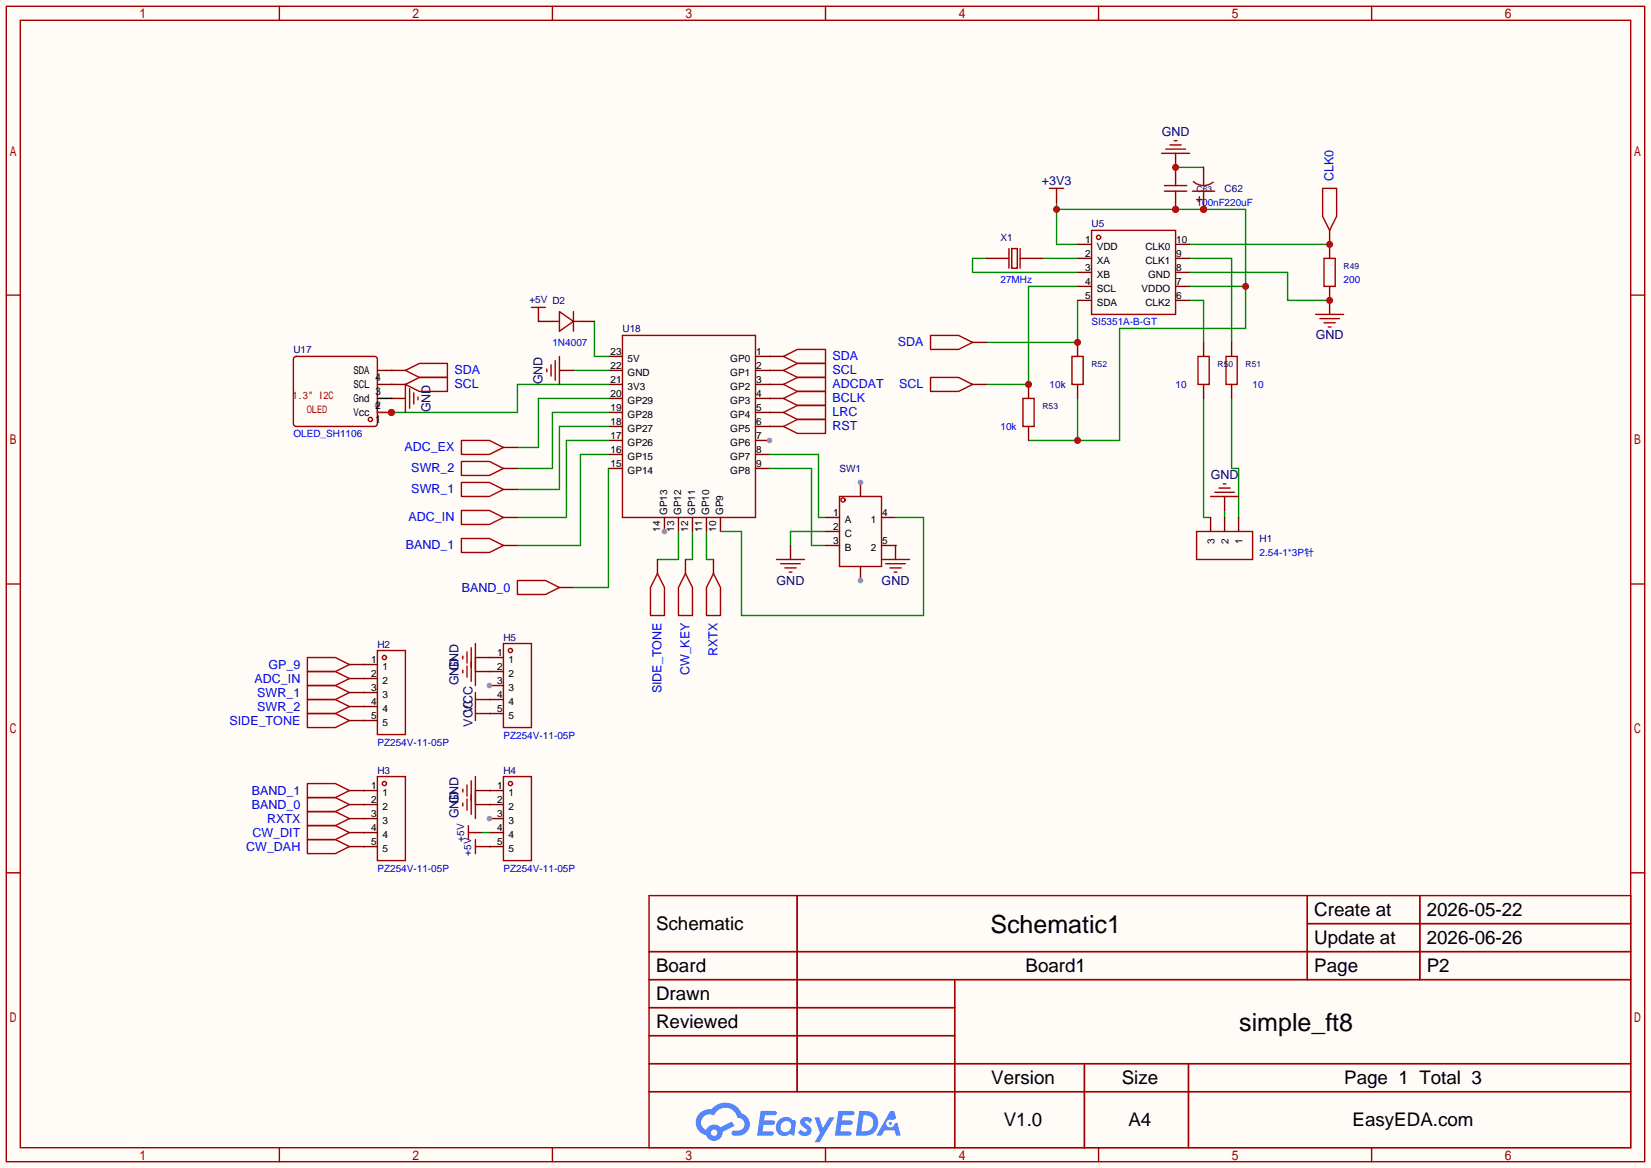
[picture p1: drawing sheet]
<svg xmlns="http://www.w3.org/2000/svg" width="299mm" height="212mm" viewBox="0 0 299 212" stroke-linecap="round" stroke-linejoin="round" font-family="sans-serif">
<path d="M0 0h299.5v211.8h-299.5z" fill="#fffcf7"/>
<g fill="none" stroke="#a10000" stroke-width=".25">
<path d="M1.1 1.1h297.2v209.6h-297.2zM3.7 3.7h292.1v204.5h-292.1zM50.7 1.1v2.6M100.2 1.1v2.6M149.7 1.1v2.6M199.3 1.1v2.6M248.8 1.1v2.6M1.1 53.5h2.6M295.8 53.5h2.5M1.1 105.9h2.6M295.8 105.9h2.5M1.1 158.3h2.6"/>
<path d="M295.8 158.3h2.5M117.7 162.4h178.1v45.8h-178.1zM117.7 172.6h178.1M117.7 177.7h178.1M144.6 162.4v35.6M173.2 177.7v30.5M237.1 162.4v15.3M237.1 167.5h58.7M257.5 162.4v15.3M117.7 182.8h55.5M117.7 192.9h178.1M117.7 187.8h55.5"/>
<path d="M117.7 198h178.1M196.7 192.9v15.3M215.6 192.9v15.3M50.7 208.2v2.5M100.2 208.2v2.5M149.7 208.2v2.5M199.3 208.2v2.5M248.8 208.2v2.5"/>
</g>
<g fill="#5487ff">
<path d="M145.5 202.8a1.3 1.3 0 0 1 1.8 .3l-.4 .6a.54 .54 0 0 0-.9-.2l.1 .2a1.58 1.58 0 0 1 1.1 1.6 1.43 1.43 0 0 1-2.5 .1l.5-.6a.64 .64 0 0 0 .5 .5 .64 .64 0 0 0 .7-.3l-.2-.2a1.6 1.6 0 0 1-1-1.6z"/>
<path d="M147.7 202.7h.9l.7 1.9 1.1-1.9h.9l-2.7 4.5h-.9l1-1.7z"/>
<path d="M138 201.5h1.6a1.31 1.31 0 0 1 1.2 .2 .4 .4 0 0 1-.3 .6h-1.8l-.1 .9h1.6a.4 .4 0 0 1 .4 .4 .4 .4 0 0 1-.4 .4h-1.7l-.2 1.2h.8a1.23 1.23 0 0 1 1.2 .2 .39 .39 0 0 1-.3 .6h-2.7z"/>
<path d="M152.1 201.5h1.6a1.32 1.32 0 0 1 1.3 .2 .39 .39 0 0 1-.4 .6h-1.7l-.2 .9h1.7a.4 .4 0 0 1 .3 .4 .4 .4 0 0 1-.4 .4h-1.7l-.2 1.2h.8a1.23 1.23 0 0 1 1.2 .2 .39 .39 0 0 1-.3 .6h-2.7z"/>
<path d="M161.5 201.5h.7l.4 1.3-.7 .4a.75 .75 0 0 0-1.1 .3 .75 .75 0 0 0 .5 1 .75 .75 0 0 0 .9-.6l.6-.3 .6 2.4h-.9l-.2-1h-1.9l-.5 1h-.9z"/>
<path d="M155.9 201.5l-.7 4.5h1.5a2.27 2.27 0 0 0 2.6-2.3 2.27 2.27 0 0 0-2.7-2.2zM156.6 202.3a1.5 1.5 0 0 1 1.8 1.5 1.5 1.5 0 0 1-1.9 1.4h-.3z"/>
<path d="M141.3 203.1a1.62 1.62 0 0 0-.4 2.1 1.62 1.62 0 0 0 2 .7l.4-.3 .3 .3 .5 .1 .3-2.5-.2-.3h-.4a1.58 1.58 0 0 0-2.5-.1zM141.9 203.6a.99 .99 0 0 1 1.6 .3 .99 .99 0 0 1-.9 1.4 .94 .94 0 0 1-1-.5 .94 .94 0 0 1 .3-1.2z"/>
<path d="M126.9 201.9a2.37 2.37 0 0 0 1.2 4 1.54 1.54 0 0 0 1.7 1 1.54 1.54 0 0 0 1.3-1.6l2.1-1.1-.5-.8-2 1.1a1.57 1.57 0 0 0-2.6 .4 1.5 1.5 0 0 1-.8-2.1 1.5 1.5 0 0 1 2.2-.5 2.23 2.23 0 0 1 2.3-1.4 2.23 2.23 0 0 1 2 1.8 1.16 1.16 0 0 1 1.2 1.1 1.16 1.16 0 0 1-1 1.3h-.7a.47 .47 0 0 0-.6 .3 .47 .47 0 0 0 .4 .6 2.23 2.23 0 0 0 2.3-.7 2.23 2.23 0 0 0 .4-2.3 2.16 2.16 0 0 0-1.3-1.1 3.2 3.2 0 0 0-5.4-.7l-1.2 .1zM129 205.4a.58 .58 0 0 1 1.1 0 .58 .58 0 0 1-1.1 0z"/>
<circle cx="161.5" cy="203.8" r=".28"/>
</g>
<path d="M112.9 60.8h24.1v33.1h-24.1z" fill="none" stroke="#a10000" stroke-width=".25"/>
<path d="M137 64.6h2.6M137 67.2h2.6M137 69.7h2.6M137 72.3h2.6M137 74.8h2.6M137 77.3h2.6M137 79.9h2.6" fill="none" stroke="#870000" stroke-width=".25"/>
<circle cx="139.6" cy="79.9" r=".51" fill="#999"/>
<g fill="none" stroke="#870000" stroke-width=".25">
<path d="M110.4 79.9h2.5M110.4 77.3h2.5M110.4 74.8h2.5M110.4 72.3h2.5M110.4 69.7h2.5M110.4 67.2h2.5M110.4 64.6h2.5M110.4 82.4h2.5M110.4 85h2.5M120.5 93.9v2.5M123.1 93.9v2.5M125.6 93.9v2.5"/>
<path d="M128.1 93.9v2.5M130.7 93.9v2.5M137 82.4h2.6M137 85h2.6"/>
</g>
<circle cx="120.5" cy="96.4" r=".51" fill="#999"/>
<path d="M191.6 36.7v7.6h3.9M191.6 38h34.3v21.6h-22.8v20.3h-16.5M213.2 30.4h5.1M195.5 51.9h-8.9v17.8h-7.7M195.5 54.5v7.6h-16.6M215.8 51.9h10.1M215.8 54.5h2.5v7.6M215.8 49.4h17.8v5.1h7.6M215.8 44.3h25.4M215.8 46.9h7.6v15.2M195.5 72.3v7.6" fill="none" stroke="#008700" stroke-width=".25"/>
<g fill="#c00">
<circle cx="191.6" cy="38" r=".63"/>
<circle cx="213.2" cy="38" r=".63"/>
<circle cx="218.3" cy="38" r=".63"/>
<circle cx="225.9" cy="51.9" r=".63"/>
<circle cx="195.5" cy="79.9" r=".63"/>
</g>
<g fill="none" stroke="#008700" stroke-width=".25">
<path d="M178.9 46.9h-2.5v2.5h19.1M189.1 46.9h6.4M110.4 74.8h-10.2v10.2h-6.3M110.4 79.9h-7.7v14h-8.8M110.4 77.3h-8.9v11.5h-7.6M110.4 69.7h-16.5v5.1h-25.4v-1.3M110.4 72.3h-12.7v8.9h-3.8M139.6 77.3h.1M139.6 74.8h.1M139.6 72.3h.1M139.6 69.7h.1M139.6 67.2h.1"/>
<path d="M139.6 64.6h.1M218.3 72.3v21.6h1.3M223.4 72.3v12.7h1.3v8.9M110.4 82.4h-5.1v16.5h-11.4M123.1 96.4v5.1h-3.8M125.6 96.4v5.1h-1.3M128.1 96.4v5.1h1.3M139.6 85h7.6v13.9h2.5M139.6 82.4h8.9v11.5h1.2M149.7 96.4h-6.3v2.5M162.4 98.9h.1M222.1 92.6v1.3"/>
<path d="M88.8 119.3h.1M65.9 130.7h.1M65.9 128.1h.1M65.9 125.6h.1M65.9 123.1h.1M65.9 120.5h.1M88.8 129.4h.1M88.8 126.9h.1M88.8 121.8h.1M65.9 153.5h.1M65.9 151h.1M65.9 148.5h.1"/>
<path d="M65.9 145.9h.1M65.9 143.4h.1M88.8 153.5h.1M88.8 145.9h.1M88.8 143.4h.1"/>
</g>
<circle cx="71" cy="74.8" r=".63" fill="#c00"/>
<circle cx="68.5" cy="73.5" r=".51" fill="#999"/>
<path d="M97.7 58.3h.1M107.8 58.3v6.3h2.6M71 72.3h.1M71 69.7h.1M71 67.2h.1M104 67.2h6.4" fill="none" stroke="#008700" stroke-width=".25"/>
<path d="M213.2 27.8v5.1" fill="none" stroke="#870000" stroke-width=".25"/>
<path d="M210.7 27.8h5.1M211.2 33.7h4.1M211.2 34.7h4.1M211.5 27.1h3.5M212.2 26.3h2M213 25.5h.5" fill="none" stroke="#a10000" stroke-width=".25"/>
<circle cx="213.2" cy="30.4" r=".63" fill="#c00"/>
<path d="M213.2 35.4v2.6" fill="none" stroke="#870000" stroke-width=".25"/>
<circle cx="213.2" cy="38" r=".63" fill="#c00"/>
<g fill="none" stroke="#a10000" stroke-width=".25">
<path d="M190.4 34.2h2.5M191.6 34.2v1.2M213.2 32.9v.8M213.2 34.7v.7M181.5 46.9h1.5M183 45.1v3.5M183.5 45.1h1v3.5h-1zM185 45.1v3.5M185 46.9h1.6M198 41.8h15.2v15.2h-15.2zM168.8 68.5h5.1l2.5 1.2-2.5 1.3h-5.1zM168.8 60.8h5.1l2.5 1.3-2.5 1.3h-5.1z"/>
<circle cx="199.3" cy="43.1" r=".38"/>
</g>
<g fill="none" stroke="#870000" stroke-width=".25">
<path d="M191.6 35.4v1.3M178.9 46.9h2.6M186.6 46.9h2.5M195.5 44.3h2.5M195.5 46.9h2.5M195.5 49.4h2.5M195.5 51.9h2.5M195.5 54.5h2.5M213.2 44.3h2.6M213.2 46.9h2.6M213.2 49.4h2.6M213.2 51.9h2.6"/>
<path d="M213.2 54.5h2.6M176.4 69.7h2.5M176.4 62.1h2.5M195.5 62.1v2.5M195.5 69.7v2.6"/>
</g>
<circle cx="195.5" cy="62.1" r=".63" fill="#c00"/>
<path d="M194.4 64.6h2.1v5.1h-2.1z" fill="none" stroke="#a10000" stroke-width=".25"/>
<path d="M186.6 69.7v2.6M186.6 77.3v2.6" fill="none" stroke="#870000" stroke-width=".25"/>
<circle cx="186.6" cy="69.7" r=".63" fill="#c00"/>
<path d="M216.3 34.7h4M240.2 46.9h2v5h-2zM185.5 72.3h2.1v5h-2.1z" fill="none" stroke="#a10000" stroke-width=".25"/>
<path d="M218.3 35.4v2.6M241.2 44.3v2.6M241.2 51.9v2.6" fill="none" stroke="#870000" stroke-width=".25"/>
<circle cx="218.3" cy="38" r=".63" fill="#c00"/>
<path d="M218.3 30.4v2.5M241.2 54.5v2.5" fill="none" stroke="#870000" stroke-width=".25"/>
<path d="M216.5 32.9a2.74 2.74 0 0 0 3.5 .1M217 36.2h1.1M217.6 35.7v1M218.3 32.9v.8M218.3 34.7v.7" fill="none" stroke="#a10000" stroke-width=".25"/>
<circle cx="241.2" cy="54.5" r=".63" fill="#c00"/>
<path d="M238.6 57h5.1M239.4 57.8h3.6M240.2 58.5h2M240.9 59.3h.5" fill="none" stroke="#a10000" stroke-width=".25"/>
<path d="M241.2 41.8v2.5" fill="none" stroke="#870000" stroke-width=".25"/>
<circle cx="241.2" cy="44.3" r=".63" fill="#c00"/>
<g fill="none" stroke="#a10000" stroke-width=".25">
<path d="M239.9 34.2h2.5v5l-1.2 2.6-1.3-2.6zM142.1 77.3l2.6-1.2h5v2.5h-5zM142.1 74.8l2.6-1.3h5v2.6h-5zM142.1 72.3l2.6-1.3h5v2.5h-5zM142.1 69.7l2.6-1.2h5v2.5h-5zM142.1 67.2l2.6-1.3h5v2.6h-5zM142.1 64.6l2.6-1.2h5v2.5h-5zM217.3 64.6h2v5.1h-2zM222.4 64.6h2v5.1h-2zM152.3 90h7.6v12.7h-7.6zM217 96.4h10.2v5.1h-10.2zM219.6 90h5.1"/>
<path d="M220.3 89.3h3.6M221.1 88.5h2M221.9 87.8h.5M140.8 101.5h5.1M141.6 102.2h3.6M142.4 103h2M143.1 103.8h.5M159.9 101.5h5.1M160.7 102.2h3.5M161.4 103h2M162.2 103.8h.5"/>
<circle cx="152.9" cy="90.7" r=".38"/>
</g>
<g fill="none" stroke="#870000" stroke-width=".25">
<path d="M139.6 77.3h2.5M139.6 74.8h2.5M139.6 72.3h2.5M139.6 69.7h2.5M139.6 67.2h2.5M139.6 64.6h2.5M218.3 62.1v2.5M218.3 69.7v2.6M223.4 62.1v2.5M223.4 69.7v2.6M143.4 98.9v2.6M149.7 93.9h2.6"/>
<path d="M149.7 96.4h2.6M149.7 98.9h2.6M159.9 98.9h2.5v2.6M159.9 93.9h2.5M219.6 93.9v2.5M222.1 90v2.6M222.1 93.9v2.5M224.7 93.9v2.5M156.1 102.7v2.6"/>
</g>
<circle cx="156.1" cy="105.3" r=".51" fill="#999"/>
<path d="M156.1 87.5v2.5" fill="none" stroke="#870000" stroke-width=".25"/>
<circle cx="156.1" cy="87.5" r=".51" fill="#999"/>
<path d="M86.2 119.3h5.1M86.2 121.8h5.1M87.5 129.4h1.3M87.5 126.9h1.3M88.8 124.3h2.5" fill="none" stroke="#870000" stroke-width=".25"/>
<g fill="none" stroke="#a10000" stroke-width=".25">
<path d="M83.9 119v.5M84.7 118.2v2.1M85.5 117.5v6.1M86.2 116.7v7.6M91.3 116.7h5.1v15.3h-5.1zM83.9 121.5v.5M84.7 120.8v2M86.2 125.6v5.1M86.2 129.4h1.3M86.2 126.9h1.3"/>
<circle cx="92.6" cy="118" r=".38"/>
</g>
<circle cx="88.8" cy="124.3" r=".51" fill="#999"/>
<path d="M88.8 126.9h2.5M88.8 129.4h2.5M86.2 151h1.3M86.2 145.9h5.1M86.2 143.4h5.1M87.5 153.5h1.3M88.8 148.5h2.5" fill="none" stroke="#870000" stroke-width=".25"/>
<g fill="none" stroke="#a10000" stroke-width=".25">
<path d="M83.9 143.1v.5M83.9 145.7v.5M84.7 142.4v2M84.7 144.9v2M85 149.7v2.6M85 151h1.2M85.5 141.6v6.1M86.2 140.8v7.7M86.2 152.3v2.5M86.2 153.5h1.3M91.3 140.8h5.1v15.3h-5.1z"/>
<circle cx="92.6" cy="142.1" r=".38"/>
</g>
<circle cx="88.8" cy="148.5" r=".51" fill="#999"/>
<g fill="none" stroke="#870000" stroke-width=".25">
<path d="M71 72.3h2.5M71 69.7h2.5M71 67.2h2.5M91.3 85h2.6M91.3 88.8h2.6M91.3 93.9h2.6M91.3 98.9h2.6M91.3 81.2h2.6M119.3 101.5v2.5M124.3 101.5v2.5M129.4 101.5v2.5M63.4 130.7h5.1"/>
<path d="M63.4 128.1h5.1M63.4 125.6h5.1M63.4 123.1h5.1M63.4 120.5h5.1M63.4 151h5.1M63.4 153.5h5.1M63.4 148.5h5.1M63.4 145.9h5.1M63.4 143.4h5.1M88.8 151h2.5M88.8 153.5h2.5"/>
</g>
<g fill="none" stroke="#a10000" stroke-width=".25">
<path d="M53.3 64.9l.4-.3 14.5 .1 .3 .5-.1 11.9-.5 .2h-14.4l-.3-.5zM73.5 69.7l2.6-1.2h5.1v2.5h-5.1zM73.5 67.2l2.6-1.3h5.1v2.6h-5.1zM73.5 69.7v5.1M74.3 70.5v3.5M75.1 71.2v2.1M75.8 72v.5M83.7 79.9h5.1l2.5 1.3-2.5 1.2h-5.1zM83.7 83.7h5.1l2.5 1.3-2.5 1.2h-5.1zM83.7 87.5h5.1l2.5 1.3-2.5 1.2h-5.1zM83.7 92.6h5.1l2.5 1.3-2.5 1.2h-5.1zM83.7 97.7h5.1l2.5 1.2-2.5 1.3h-5.1z"/>
<path d="M55.8 119.3h5l2.6 1.2-2.6 1.3h-5zM68.5 118h5v15.2h-5zM119.3 104l1.2 2.6v5h-2.5v-5zM124.3 104l1.3 2.6v5h-2.5v-5zM129.4 104l1.3 2.6v5h-2.6v-5zM55.8 129.4h5l2.6 1.3-2.6 1.3h-5zM55.8 126.9h5l2.6 1.2-2.6 1.3h-5zM55.8 124.3h5l2.6 1.3-2.6 1.3h-5zM55.8 121.8h5l2.6 1.3-2.6 1.2h-5zM55.8 152.3h5l2.6 1.2-2.6 1.3h-5zM55.8 149.7h5l2.6 1.3-2.6 1.3h-5zM55.8 147.2h5l2.6 1.3-2.6 1.2h-5z"/>
<path d="M55.8 144.7h5l2.6 1.2-2.6 1.3h-5zM55.8 142.1h5l2.6 1.3-2.6 1.3h-5zM68.5 140.8h5v15.3h-5z"/>
<circle cx="67.2" cy="76.1" r=".38"/>
<circle cx="69.7" cy="119.3" r=".38"/>
<circle cx="69.7" cy="142.1" r=".38"/>
</g>
<path d="M68.5 74.8h2.5" fill="none" stroke="#f00" stroke-width=".25"/>
<circle cx="71" cy="74.8" r=".63" fill="#c00"/>
<path d="M68.5 72.3h2.5" fill="none" stroke="#000" stroke-width=".25"/>
<path d="M97.7 57v1.3h2.5M105.3 58.3h2.5M68.5 69.7h2.5M68.5 67.2h2.5M101.5 67.2h2.5M101.5 106.6h2.5" fill="none" stroke="#870000" stroke-width=".25"/>
<path d="M96.4 55.8h2.5M97.7 55.8v1.2M100.2 58.3h1.3M101.5 56.5l2.5 1.8-2.5 1.8zM104 58.3h1.3M104 56.5v3.6M99.2 66.9v.5M99.9 66.2v2M100.7 65.4v3.6M101.5 64.6v5.1M93.9 105.3h5l2.6 1.3-2.6 1.2h-5z" fill="none" stroke="#a10000" stroke-width=".25"/>
<path d="M110.4 85v21.6h-6.4M162.4 93.9h5.1v17.7h-33v-15.2h-3.8M87.5 151h1.3" fill="none" stroke="#008700" stroke-width=".25"/>
<g font-size="4.5">
<text x="179.6" y="169.2">Schematic1</text>
<text x="224.8" y="187">simple_ft8</text>
</g>
<g font-size="3.4">
<text x="238.4" y="166.1">Create at</text>
<text x="258.8" y="166.1">2026-05-22</text>
<text x="119" y="168.7">Schematic</text>
<text x="238.4" y="171.2">Update at</text>
<text x="258.8" y="171.2">2026-06-26</text>
<text x="119" y="176.3">Board</text>
<text x="186" y="176.3">Board1</text>
<text x="238.4" y="176.3">Page</text>
<text x="258.8" y="176.3">P2</text>
<text x="119" y="181.4">Drawn</text>
<text x="119" y="186.5">Reviewed</text>
<text x="179.8" y="196.6">Version</text>
<text x="203.5" y="196.6">Size</text>
<text x="243.8" y="196.6">Page 1 Total 3</text>
<text x="182.1" y="204.2">V1.0</text>
<text x="204.7" y="204.2">A4</text>
<text x="245.3" y="204.2">EasyEDA.com</text>
</g>
<g font-size="2.3" fill="#000080">
<text x="210.7" y="24.7">GND</text>
<text x="189" y="33.6">+3V3</text>
<text x="238.7" y="61.6">GND</text>
<text x="98.4" y="69.7" transform="rotate(-90 98.4 69.7)">GND</text>
<text x="78.1" y="74.8" transform="rotate(-90 78.1 74.8)">GND</text>
<text x="219.6" y="87">GND</text>
<text x="140.9" y="106">GND</text>
<text x="159.9" y="106">GND</text>
<text x="83.1" y="124.3" transform="rotate(-90 83.1 124.3)">GND</text>
<text x="83.1" y="121.8" transform="rotate(-90 83.1 121.8)">GND</text>
<text x="85.7" y="131.8" transform="rotate(-90 85.7 131.8)">VCC</text>
<text x="85.7" y="129.3" transform="rotate(-90 85.7 129.3)">VCC</text>
<text x="83.1" y="148.4" transform="rotate(-90 83.1 148.4)">GND</text>
<text x="83.1" y="145.9" transform="rotate(-90 83.1 145.9)">GND</text>
</g>
<g font-size="2.3" fill="#00f">
<text x="241.9" y="32.9" transform="rotate(-90 241.9 32.9)">CLK0</text>
<text x="151" y="65.4">SDA</text>
<text x="162.8" y="62.8">SDA</text>
<text x="82.4" y="70.4">SCL</text>
<text x="82.4" y="67.9">SDA</text>
<text x="151" y="70.4">ADCDAT</text>
<text x="151" y="67.9">SCL</text>
<text x="163.1" y="70.4">SCL</text>
<text x="151" y="75.5">LRC</text>
<text x="151" y="73">BCLK</text>
<text x="73.3" y="81.9">ADC_EX</text>
<text x="151" y="78.1">RST</text>
<text x="74.6" y="85.7">SWR_2</text>
<text x="74.6" y="89.5">SWR_1</text>
<text x="74.1" y="94.6">ADC_IN</text>
<text x="73.6" y="99.7">BAND_1</text>
<text x="83.8" y="107.3">BAND_0</text>
<text x="130.1" y="119" transform="rotate(-90 130.1 119)">RXTX</text>
<text x="46.2" y="123.8">ADC_IN</text>
<text x="48.7" y="121.2">GP_9</text>
<text x="120" y="125.8" transform="rotate(-90 120 125.8)">SIDE_TONE</text>
<text x="125.1" y="122.5" transform="rotate(-90 125.1 122.5)">CW_KEY</text>
<text x="41.6" y="131.4">SIDE_TONE</text>
<text x="46.7" y="128.9">SWR_2</text>
<text x="46.7" y="126.3">SWR_1</text>
<text x="45.7" y="146.6">BAND_0</text>
<text x="45.7" y="144.1">BAND_1</text>
<text x="48.4" y="149.2">RXTX</text>
<text x="44.7" y="154.3">CW_DAH</text>
<text x="45.8" y="151.7">CW_DIT</text>
</g>
<g font-size="2">
<text x="64.1" y="70.3">SCL</text>
<text x="64.1" y="67.8">SDA</text>
<text x="64.1" y="75.4">Vcc</text>
<text x="64.1" y="72.9">Gnd</text>
</g>
<g font-size="1.9" fill="#a00000">
<text x="53.1" y="72.3">1.3&quot; I2C</text>
<text x="55.7" y="74.9">OLED</text>
</g>
<g font-size="1.8" fill="#000080">
<text x="222.1" y="34.9">C62</text>
<text x="198" y="41.2">U5</text>
<text x="181.5" y="43.8">X1</text>
<text x="96" y="55">+5V D2</text>
<text x="53.2" y="64.1">U17</text>
<text x="112.9" y="60.3">U18</text>
<text x="152.3" y="85.7">SW1</text>
<text x="228.5" y="98.4">H1</text>
<text x="68.5" y="117.4">H2</text>
<text x="91.3" y="116.2">H5</text>
<text x="68.5" y="140.3">H3</text>
<text x="91.3" y="140.3">H4</text>
<text x="84.2" y="152.6" transform="rotate(-90 84.2 152.6)">+5V</text>
<text x="85.4" y="155.2" transform="rotate(-90 85.4 155.2)">+5V</text>
</g>
<g font-size="1.8" fill="#00f">
<text x="217" y="37.4">100nF220uF</text>
<text x="181.5" y="51.4">27MHz</text>
<text x="243.7" y="51.4">200</text>
<text x="198" y="59">SI5351A-B-GT</text>
<text x="100.2" y="62.8">1N4007</text>
<text x="190.4" y="70.4">10k</text>
<text x="213.2" y="70.4">10</text>
<text x="227.2" y="70.4">10</text>
<text x="53.2" y="79.3">OLED_SH1106</text>
<text x="181.5" y="78.1">10k</text>
<text x="228.5" y="100.9">2.54-1*3P针</text>
<text x="68.5" y="135.2">PZ254V-11-05P</text>
<text x="91.3" y="133.9">PZ254V-11-05P</text>
<text x="68.5" y="158.1">PZ254V-11-05P</text>
<text x="91.3" y="158.1">PZ254V-11-05P</text>
</g>
<g font-size="1.8">
<text x="196.9" y="44">1</text>
<text x="196.9" y="46.6">2</text>
<text x="198.9" y="45.3">VDD</text>
<text x="198.9" y="47.8">XA</text>
<text x="207.8" y="47.8">CLK1</text>
<text x="207.8" y="45.3">CLK0</text>
<text x="213.4" y="46.6">9</text>
<text x="213.4" y="44">10</text>
<text x="196.9" y="49.1">3</text>
<text x="196.9" y="51.6">4</text>
<text x="198.9" y="50.4">XB</text>
<text x="198.9" y="52.9">SCL</text>
<text x="207.1" y="52.9">VDDO</text>
<text x="208.3" y="50.4">GND</text>
<text x="213.4" y="51.6">7</text>
<text x="213.4" y="49.1">8</text>
<text x="196.9" y="54.2">5</text>
<text x="198.9" y="55.4">SDA</text>
<text x="207.8" y="55.4">CLK2</text>
<text x="213.4" y="54.2">6</text>
<text x="110.8" y="64.3">23</text>
<text x="113.8" y="65.6">5V</text>
<text x="132.5" y="65.6">GP0</text>
<text x="137.2" y="64.3">1</text>
<text x="110.8" y="72">20</text>
<text x="110.8" y="69.4">21</text>
<text x="110.8" y="66.9">22</text>
<text x="113.8" y="70.7">3V3</text>
<text x="113.8" y="68.1">GND</text>
<text x="132.5" y="68.1">GP1</text>
<text x="132.5" y="70.7">GP2</text>
<text x="137.2" y="66.9">2</text>
<text x="137.2" y="69.4">3</text>
<text x="137.2" y="72">4</text>
<text x="110.8" y="77">18</text>
<text x="110.8" y="74.5">19</text>
<text x="113.8" y="75.8">GP28</text>
<text x="113.8" y="73.2">GP29</text>
<text x="132.5" y="73.2">GP3</text>
<text x="132.5" y="75.8">GP4</text>
<text x="137.2" y="74.5">5</text>
<text x="137.2" y="77">6</text>
<text x="110.8" y="82.1">16</text>
<text x="110.8" y="79.6">17</text>
<text x="113.8" y="83.4">GP15</text>
<text x="113.8" y="80.8">GP26</text>
<text x="113.8" y="78.3">GP27</text>
<text x="132.5" y="78.3">GP5</text>
<text x="132.5" y="80.8">GP6</text>
<text x="132.5" y="83.4">GP7</text>
<text x="137.2" y="79.6">7</text>
<text x="137.2" y="82.1">8</text>
<text x="110.8" y="84.7">15</text>
<text x="113.8" y="85.9">GP14</text>
<text x="132.5" y="85.9">GP8</text>
<text x="137.2" y="84.7">9</text>
<text x="121" y="93.4" transform="rotate(-90 121 93.4)">GP13</text>
<text x="123.5" y="93.4" transform="rotate(-90 123.5 93.4)">GP12</text>
<text x="126.1" y="93.4" transform="rotate(-90 126.1 93.4)">GP11</text>
<text x="128.6" y="93.4" transform="rotate(-90 128.6 93.4)">GP10</text>
<text x="131.2" y="93.4" transform="rotate(-90 131.2 93.4)">GP9</text>
<text x="151.1" y="93.5">1</text>
<text x="153.2" y="94.8">A</text>
<text x="157.9" y="94.8">1</text>
<text x="160" y="93.5">4</text>
<text x="119.7" y="96.5" transform="rotate(-90 119.7 96.5)">14</text>
<text x="122.3" y="96.5" transform="rotate(-90 122.3 96.5)">13</text>
<text x="124.8" y="96.5" transform="rotate(-90 124.8 96.5)">12</text>
<text x="127.3" y="96.5" transform="rotate(-90 127.3 96.5)">11</text>
<text x="129.9" y="96.5" transform="rotate(-90 129.9 96.5)">10</text>
<text x="151.1" y="96.1">2</text>
<text x="151.1" y="98.6">3</text>
<text x="153.2" y="97.4">C</text>
<text x="153.2" y="99.9">B</text>
<text x="157.9" y="99.9">2</text>
<text x="160" y="98.6">5</text>
<text x="220.3" y="98.7" transform="rotate(-90 220.3 98.7)">3</text>
<text x="222.8" y="98.7" transform="rotate(-90 222.8 98.7)">2</text>
<text x="225.4" y="98.7" transform="rotate(-90 225.4 98.7)">1</text>
<text x="90.2" y="118.9">1</text>
<text x="67.3" y="120.2">1</text>
<text x="67.3" y="122.8">2</text>
<text x="67.3" y="125.3">3</text>
<text x="69.4" y="121.5">1</text>
<text x="69.4" y="124">2</text>
<text x="90.2" y="121.5">2</text>
<text x="90.2" y="124">3</text>
<text x="92.3" y="120.2">1</text>
<text x="92.3" y="122.8">2</text>
<text x="92.3" y="125.3">3</text>
<text x="67.3" y="127.8">4</text>
<text x="67.3" y="130.4">5</text>
<text x="69.4" y="126.6">3</text>
<text x="69.4" y="129.1">4</text>
<text x="69.4" y="131.6">5</text>
<text x="90.2" y="126.6">4</text>
<text x="90.2" y="129.1">5</text>
<text x="92.3" y="127.8">4</text>
<text x="92.3" y="130.4">5</text>
<text x="67.3" y="143.1">1</text>
<text x="90.2" y="143.1">1</text>
<text x="67.3" y="145.6">2</text>
<text x="67.3" y="148.2">3</text>
<text x="69.4" y="144.3">1</text>
<text x="69.4" y="146.9">2</text>
<text x="69.4" y="149.4">3</text>
<text x="90.2" y="145.6">2</text>
<text x="90.2" y="148.2">3</text>
<text x="92.3" y="144.3">1</text>
<text x="92.3" y="146.9">2</text>
<text x="92.3" y="149.4">3</text>
<text x="67.3" y="150.7">4</text>
<text x="67.3" y="153.2">5</text>
<text x="69.4" y="152">4</text>
<text x="69.4" y="154.5">5</text>
<text x="90.2" y="150.7">4</text>
<text x="90.2" y="153.2">5</text>
<text x="92.3" y="152">4</text>
<text x="92.3" y="154.5">5</text>
</g>
<g font-size="1.5" fill="#000080">
<text x="217" y="34.9">C63</text>
<text x="243.7" y="48.9">R49</text>
<text x="198" y="66.6">R52</text>
<text x="220.9" y="66.6">R50</text>
<text x="225.9" y="66.6">R51</text>
<text x="189.1" y="74.3">R53</text>
</g>
</svg>
